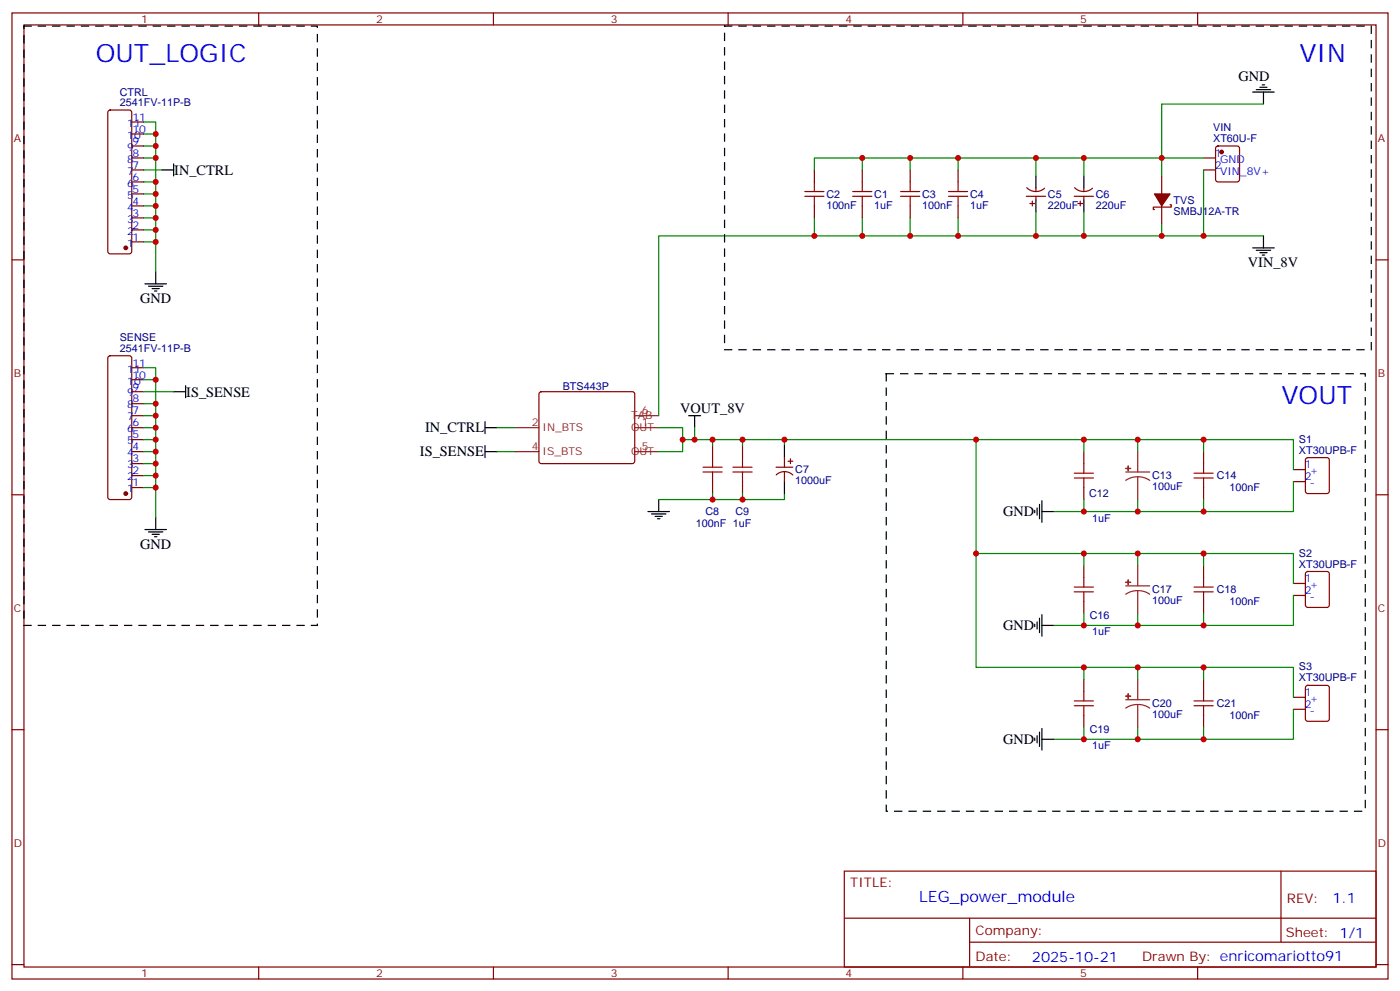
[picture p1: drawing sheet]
<svg xmlns="http://www.w3.org/2000/svg" width="412mm" height="292mm" viewBox="0 0 412 292" stroke-linecap="round" stroke-linejoin="round" font-family="sans-serif">
<g fill="none" stroke="#870000" stroke-width=".35">
<path d="M3.5 3.8h405.4v284.3h-405.4zM7.1 7.3h398.2v277.3h-398.2zM76.2 3.8v3.5M145.3 3.8v3.5M214.5 3.8v3.5M283.6 3.8v3.5M352.8 3.8v3.5M32 32.6l.5-.2h5.6l.5 .2 .2 .5v40.9l-.2 .5-.5 .2h-5.6l-.5-.2-.3-.5v-40.9zM38.8 39.4h3.5M38.8 35.9h3.5M38.8 46.5h3.5M38.8 50h3.5"/>
<path d="M38.8 57.1h3.5M38.8 53.6h3.5M38.8 43h3.5M239.9 50v3.6M254 50v3.6M268.1 50v3.6M282.2 50v3.6M302.3 57.8h5.7M302.4 55.2a3.8 3.8 0 0 0 5.3 .2M303.4 59.9h1.4M304.1 59.2v1.4M305.2 55.3v1.1"/>
<path d="M305.2 57.8v1M316.4 57.8h5.7M316.6 55.2a3.8 3.8 0 0 0 5.2 .2M317.5 59.9h1.4M318.2 59.2v1.4M319.3 55.3v1.1M319.3 57.8v1M342.2 51.8v5.3M354.5 46.5h3.6M354.5 50h3.6M358.3 43.2l.5-.2h5.6l.7 .4v9.4l-.4 .7-5.9 .1-.7-.5v-9.4zM3.5 76.5h3.6"/>
<path d="M38.8 71.2h3.5M38.8 67.7h3.5M38.8 64.1h3.5M38.8 60.6h3.5M239.9 60.6v3.5M254 60.6v3.5M268.1 60.6v3.5M282.2 60.6v3.5M342.2 60.6v5.3M344.7 60.3h.3v.7h-5.3v.7h.4M405.3 76.5h3.6M32 104.9l.5-.2h5.6l.5 .2 .2 .5v40.9l-.2 .5-.5 .2h-5.6l-.5-.2-.3-.5v-40.9z"/>
<path d="M38.8 118.8h3.5M38.8 115.3h3.5M38.8 111.8h3.5M38.8 108.2h3.5M159 115.5l.5-.2h26.8l.5 .2 .2 .5-.1 20-.6 .5-27.1-.1-.5-.7v-19.7zM38.8 140h3.5M38.8 136.5h3.5M38.8 132.9h3.5M38.8 129.4h3.5M38.8 125.9h3.5M38.8 122.3h3.5M209.9 131.2v3.5"/>
<path d="M218.7 131.2v3.5M228.6 137.5h4.9M228.6 139.8a3.5 3.5 0 0 1 4.9 0M231.1 134.7v2.8M231.1 138.9v2.8M232.1 135.7h1.4M232.8 135v1.5M319.3 132.9v3.6M354.5 132.9v3.6M381 138.2h3.5M384.8 134.9l.4-.2h5.7l.6 .4 .1 9.5-.5 .6-5.9 .1-.6-.5-.1-9.4zM3.5 145.6h3.6"/>
<path d="M38.8 143.5h3.5M209.9 141.7v3.6M218.7 141.7v3.6M319.3 143.5v3.5M354.5 143.5v3.5M381 141.7h3.5M405.3 145.6h3.6M319.3 166.4v3.6M319.3 177v3.6M354.5 166.4v3.6M354.5 177v3.6M381 171.7h3.5"/>
<path d="M381 175.3h3.5M384.8 168.4l.4-.2h5.7l.6 .4 .1 9.5-.5 .6-5.9 .1-.6-.5-.1-9.4zM319.3 200v3.5M354.5 200v3.5M3.5 214.8h3.6M319.3 210.5v3.6M354.5 210.5v3.6M381 205.2h3.5M381 208.8h3.5M384.8 201.9l.4-.2h5.7l.6 .4 .1 9.5-.5 .6-5.9 .1-.6-.5-.1-9.4zM405.3 214.8h3.6M248.7 256.4h156.6v28.2h-156.6z"/>
<path d="M377.3 256.4v20.9M248.7 270.2h156.5M285.6 277.3h119.6M285.6 270.2v14.2M3.5 283.9h3.6M76.2 284.6v3.5M145.3 284.6v3.5M214.5 284.6v3.5M283.6 284.6v3.5M352.8 284.6v3.5M405.3 283.9h3.6"/>
</g>
<g fill="none" stroke="#8c2424" stroke-width=".35">
<path d="M151.7 125.9h7M151.7 132.9h7M187 125.9h7M187 132.9h7M187 122.3h7M331.6 138.9h7.1M335.1 132.9v6M335.1 140.3l1.9 .3 1.7 .8M335.1 140.3l-1.8 .3-1.7 .8M335.1 140.3v6.7M331.6 172.4h7.1M335.1 173.8l1.9 .3 1.7 .8"/>
<path d="M335.1 173.8l-1.8 .3-1.7 .8M335.1 166.4v6M335.1 173.8v6.8M335.1 200v6M331.6 206h7.1M335.1 207.4l1.9 .2 1.7 .8M335.1 207.4l-1.8 .2-1.7 .8M335.1 207.4v6.7"/>
</g>
<g fill="none" stroke="#008700" stroke-width=".35">
<path d="M42.3 35.9h3.6v44.1M42.3 39.4h3.6M372.2 30.6h-30v21.2M42.3 50h5.3M42.3 43h3.6M42.3 46.5h3.6M42.3 53.6h3.6M42.3 57.1h3.6M254 46.5v3.5M268.1 46.5h-28.2v3.5M282.2 46.5v3.5M305.2 46.5v5.3"/>
<path d="M319.3 46.5v5.3M354.5 46.5h-86.4v3.5M354.5 50v19.4h-12.3M42.3 60.6h3.6M42.3 64.1h3.6M42.3 67.7h3.6M42.3 71.2h3.6M239.9 64.1v5.3h28.2M239.9 69.4h-45.9v52.9M254 64.1v5.3M268.1 64.1v5.3h51.2M282.2 64.1v5.3"/>
<path d="M305.2 62.4v7M319.3 62.4v7h22.9v-3.5M354.5 69.4h17.7M42.3 108.2h3.6v44.1M42.3 115.3h8.9M42.3 111.8h3.6M42.3 118.8h3.6M42.3 132.9h3.6M42.3 122.3h3.6M42.3 125.9h3.6M42.3 129.4h3.6M42.3 136.5h3.6"/>
<path d="M42.3 140h3.6M146.4 132.9h5.3M146.4 125.9h5.3M194 125.9h7.1v7h-7.1M201.1 129.4h179.9v8.8M204.6 125.9v3.5M209.9 129.4v1.8M218.7 129.4v1.8M231.1 129.4v1.8M287.5 129.4v33.5h93.5v8.8M319.3 129.4v3.5M335.1 129.4v3.5"/>
<path d="M354.5 129.4v3.5M42.3 143.5h3.6M209.9 145.3v1.7h-15.9M218.7 145.3v1.7M231.1 145.3v1.7h-21.2M319.3 147v3.6M335.1 147v3.6M354.5 147v3.6M381 141.7v8.9h-70.6M287.5 162.9v33.5h93.5v8.8M319.3 162.9v3.5M335.1 162.9v3.5"/>
<path d="M354.5 162.9v3.5M381 175.3v8.8h-70.6M319.3 180.6v3.5M319.3 196.4v3.6M335.1 180.6v3.5M335.1 196.4v3.6M354.5 180.6v3.5M354.5 196.4v3.6M319.3 214.1v3.5M335.1 214.1v3.5M354.5 214.1v3.5M381 208.8v8.8h-70.6"/>
</g>
<g fill="none" stroke="#a10000" stroke-width=".35">
<path d="M237.1 56.4h5.6M237.1 57.8h5.6M239.9 53.6v2.8M239.9 57.8v2.8M251.2 56.4h5.6M251.2 57.8h5.6M254 53.6v2.8M254 57.8v2.8M265.3 56.4h5.6M265.3 57.8h5.6M268.1 53.6v2.8M268.1 57.8v2.8"/>
<path d="M279.4 56.4h5.6M279.4 57.8h5.6M282.2 53.6v2.8M282.2 57.8v2.8M207.1 137.5h5.6M207.1 138.9h5.6M209.9 134.7v2.8M209.9 138.9v2.8M215.9 137.5h5.6M215.9 138.9h5.6M218.7 134.7v2.8M218.7 138.9v2.8"/>
<path d="M316.4 139.3h5.7M319.3 136.5v2.8M351.7 139.3h5.7M354.5 136.5v2.8M316.4 140.7h5.7M319.3 140.7v2.8M351.7 140.7h5.7M354.5 140.7v2.8M316.4 172.8h5.7M316.4 174.2h5.7M319.3 170v2.8M319.3 174.2v2.8"/>
<path d="M351.7 172.8h5.7M351.7 174.2h5.7M354.5 170v2.8M354.5 174.2v2.8M316.4 206.3h5.7M316.4 207.7h5.7M319.3 203.5v2.8M319.3 207.7v2.8M351.7 206.3h5.7M351.7 207.7h5.7M354.5 203.5v2.8M354.5 207.7v2.8"/>
</g>
<g fill="#870000" stroke="#870000" stroke-width=".35">
<path d="M340.1 57.1h4.6l-2.5 3.5z"/>
<circle cx="359.8" cy="44.7" r=".53"/>
<circle cx="37" cy="73" r=".53"/>
<circle cx="37" cy="145.3" r=".53"/>
</g>
<g fill="none" stroke="#000" stroke-width=".35">
<path d="M369 27.1h6.4M370.1 26.4h4.2M371.1 25.7h2.1M371.8 25h.7M372.2 27.1v3.5M47.6 50h3.6M51.2 48.3v3.5M305.2 51.8v3.5M305.2 58.8v3.6M319.3 51.8v3.5M319.3 58.8v3.6M369 73h6.4"/>
<path d="M370.1 73.7h4.2M371.1 74.4h2.1M371.8 75.1h.7M372.2 69.4v3.6M42.7 83.5h6.3M43.7 84.2h4.3M44.8 84.9h2.1M45.5 85.7h.7M45.9 80v3.5M51.2 115.3h3.5M54.7 113.5v3.6M142.9 132.9h3.5"/>
<path d="M142.9 124.1v3.5M142.9 131.2v3.5M142.9 125.9h3.5M202.8 122.3h3.6M204.6 122.3v3.6M231.1 131.2v3.5M42.7 155.9h6.3M43.7 156.6h4.3M44.8 157.3h2.1M45.5 158h.7M45.9 152.3v3.6M190.9 150.6h6.3"/>
<path d="M191.9 151.3h4.2M193 152h2.1M193.7 152.7h.7M194 147v3.6M231.1 141.7v3.6M304.8 150.2v.7M305.5 149.5v2.1M306.2 148.4v4.3M306.9 150.6h3.5M306.9 147.4v6.3M304.8 183.7v.7M305.5 183v2.1"/>
<path d="M306.2 182v4.2M306.9 180.9v6.4M306.9 184.1h3.5M304.8 217.2v.7M305.5 216.5v2.2M306.2 215.5v4.2M306.9 214.4v6.4M306.9 217.6h3.5"/>
</g>
<g fill="#8c2424" stroke="#8c2424" stroke-width=".35">
<path d="M331.6 137.9h1.4z"/>
<path d="M332.3 137.2l.1 1.4z"/>
<path d="M331.6 171.4h1.4z"/>
<path d="M332.3 170.7l.1 1.4z"/>
<path d="M331.6 204.9h1.4z"/>
<path d="M332.3 204.2l.1 1.4z"/>
</g>
<path d="M7.1 7.7h86.4v176.4h-86.4zM213.4 7.7h190.5v95.2h-190.5zM261.1 110h141.1v128.8h-141.1z" fill="none" stroke="#000" stroke-width=".35" stroke-dasharray="2.1 2.1"/>
<g fill="#c00">
<circle cx="335.1" cy="150.6" r=".88"/>
<circle cx="354.5" cy="150.6" r=".88"/>
<circle cx="335.1" cy="129.4" r=".88"/>
<circle cx="354.5" cy="129.4" r=".88"/>
<circle cx="335.1" cy="184.1" r=".88"/>
<circle cx="354.5" cy="184.1" r=".88"/>
<circle cx="319.3" cy="129.4" r=".88"/>
<circle cx="319.3" cy="150.6" r=".88"/>
<circle cx="319.3" cy="184.1" r=".88"/>
<circle cx="319.3" cy="69.4" r=".88"/>
<circle cx="305.2" cy="69.4" r=".88"/>
<circle cx="282.2" cy="69.4" r=".88"/>
<circle cx="319.3" cy="46.5" r=".88"/>
<circle cx="305.2" cy="46.5" r=".88"/>
<circle cx="282.2" cy="46.5" r=".88"/>
<circle cx="342.2" cy="69.4" r=".88"/>
<circle cx="342.2" cy="46.5" r=".88"/>
<circle cx="354.5" cy="69.4" r=".88"/>
<circle cx="201.1" cy="129.4" r=".88"/>
<circle cx="204.6" cy="129.4" r=".88"/>
<circle cx="209.9" cy="129.4" r=".88"/>
<circle cx="218.7" cy="129.4" r=".88"/>
<circle cx="231.1" cy="129.4" r=".88"/>
<circle cx="209.9" cy="147" r=".88"/>
<circle cx="218.7" cy="147" r=".88"/>
<circle cx="335.1" cy="217.6" r=".88"/>
<circle cx="354.5" cy="217.6" r=".88"/>
<circle cx="319.3" cy="217.6" r=".88"/>
<circle cx="287.5" cy="129.4" r=".88"/>
<circle cx="335.1" cy="162.9" r=".88"/>
<circle cx="354.5" cy="162.9" r=".88"/>
<circle cx="319.3" cy="162.9" r=".88"/>
<circle cx="287.5" cy="162.9" r=".88"/>
<circle cx="335.1" cy="196.4" r=".88"/>
<circle cx="354.5" cy="196.4" r=".88"/>
<circle cx="319.3" cy="196.4" r=".88"/>
<circle cx="45.9" cy="39.4" r=".88"/>
<circle cx="45.9" cy="43" r=".88"/>
<circle cx="45.9" cy="46.5" r=".88"/>
<circle cx="45.9" cy="53.6" r=".88"/>
<circle cx="45.9" cy="57.1" r=".88"/>
<circle cx="45.9" cy="60.6" r=".88"/>
<circle cx="45.9" cy="64.1" r=".88"/>
<circle cx="45.9" cy="67.7" r=".88"/>
<circle cx="45.9" cy="71.2" r=".88"/>
<circle cx="45.9" cy="111.8" r=".88"/>
<circle cx="45.9" cy="118.8" r=".88"/>
<circle cx="45.9" cy="122.3" r=".88"/>
<circle cx="45.9" cy="125.9" r=".88"/>
<circle cx="45.9" cy="129.4" r=".88"/>
<circle cx="45.9" cy="132.9" r=".88"/>
<circle cx="45.9" cy="136.5" r=".88"/>
<circle cx="45.9" cy="140" r=".88"/>
<circle cx="45.9" cy="143.5" r=".88"/>
<circle cx="268.1" cy="46.5" r=".88"/>
<circle cx="254" cy="46.5" r=".88"/>
<circle cx="254" cy="69.4" r=".88"/>
<circle cx="268.1" cy="69.4" r=".88"/>
<circle cx="239.9" cy="69.4" r=".88"/>
</g>
<g font-size="7.4" fill="#00f">
<text x="28.2" y="18.3">OUT_LOGIC</text>
<text x="382.8" y="18.3">VIN</text>
<text x="377.5" y="118.8">VOUT</text>
</g>
<text font-size="4.6" fill="#00f" x="270.8" y="265.4">LEG_power_module</text>
<g font-size="4.2">
<text x="364.8" y="23.9">GND</text>
<text x="51.3" y="51.5">IN_CTRL</text>
<text x="367.6" y="78.6">VIN_8V</text>
<text x="41.3" y="89.2">GND</text>
<text x="54.9" y="116.7">IS_SENSE</text>
<text x="200.4" y="121.6">VOUT_8V</text>
<text x="125.2" y="127.3">IN_CTRL</text>
<text x="123.7" y="134.3">IS_SENSE</text>
<text x="295.5" y="152">GND</text>
<text x="41.3" y="161.5">GND</text>
<text x="295.5" y="185.5">GND</text>
<text x="295.5" y="219">GND</text>
</g>
<g font-size="4.2" fill="#00f">
<text x="392.5" y="265.7">1.1</text>
<text x="304" y="283">2025-10-21</text>
</g>
<g font-size="3.9" fill="#800">
<text x="250.5" y="261">TITLE:</text>
<text x="379.1" y="265.7">REV:</text>
<text x="287.4" y="275.2">Company:</text>
<text x="378.7" y="275.8">Sheet: 1/1</text>
<text x="287.4" y="282.9">Date:</text>
<text x="336.4" y="282.9">Drawn By: enricomariotto91</text>
</g>
<g font-size="3.2" fill="#800">
<text x="41.6" y="6.8">1</text>
<text x="110.8" y="6.8">2</text>
<text x="179.9" y="6.8">3</text>
<text x="249.1" y="6.8">4</text>
<text x="318.2" y="6.8">5</text>
<text x="4.1" y="41.9">A</text>
<text x="405.9" y="41.9">A</text>
<text x="4.1" y="111.1">B</text>
<text x="405.9" y="111.1">B</text>
<text x="4.1" y="180.2">C</text>
<text x="405.9" y="180.2">C</text>
<text x="4.1" y="249.3">D</text>
<text x="405.9" y="249.3">D</text>
<text x="41.6" y="287.6">1</text>
<text x="110.8" y="287.6">2</text>
<text x="179.9" y="287.6">3</text>
<text x="249.1" y="287.6">4</text>
<text x="318.2" y="287.6">5</text>
</g>
<g font-size="3.2" fill="#000080">
<text x="35.3" y="28.2">CTRL</text>
<text x="35.3" y="31.3">2541FV-11P-B</text>
<text x="357.4" y="41.8">XT60U-F</text>
<text x="357.4" y="38.6">VIN</text>
<text x="243.4" y="58.2">C2</text>
<text x="257.5" y="58.2">C1</text>
<text x="271.6" y="58.2">C3</text>
<text x="285.8" y="58.2">C4</text>
<text x="308.7" y="58.2">C5</text>
<text x="322.8" y="58.2">C6</text>
<text x="243.4" y="61.4">100nF</text>
<text x="257.5" y="61.4">1uF</text>
<text x="271.6" y="61.4">100nF</text>
<text x="285.8" y="61.4">1uF</text>
<text x="308.7" y="61.4">220uF</text>
<text x="322.8" y="61.4">220uF</text>
<text x="345.7" y="63.1">SMBJ12A-TR</text>
<text x="345.7" y="60">TVS</text>
<text x="35.3" y="100.5">SENSE</text>
<text x="35.3" y="103.6">2541FV-11P-B</text>
<text x="165.8" y="114.7">BTS443P</text>
<text x="382.6" y="130.3">S1</text>
<text x="382.6" y="133.5">XT30UPB-F</text>
<text x="234.3" y="142.5">1000uF</text>
<text x="234.3" y="139.3">C7</text>
<text x="339.4" y="141.1">C13</text>
<text x="358.4" y="141.1">C14</text>
<text x="320.8" y="146.3">C12</text>
<text x="339.4" y="144.3">100uF</text>
<text x="362.2" y="144.6">100nF</text>
<text x="205" y="155.1">100nF 1uF</text>
<text x="207.8" y="151.7">C8</text>
<text x="216.6" y="151.7">C9</text>
<text x="321.7" y="153.5">1uF</text>
<text x="382.6" y="167">XT30UPB-F</text>
<text x="382.6" y="163.8">S2</text>
<text x="339.4" y="177.9">100uF</text>
<text x="339.4" y="174.6">C17</text>
<text x="358.4" y="174.6">C18</text>
<text x="362.2" y="178.1">100nF</text>
<text x="321" y="182.3">C16</text>
<text x="321.7" y="187">1uF</text>
<text x="382.6" y="197.3">S3</text>
<text x="382.6" y="200.6">XT30UPB-F</text>
<text x="339.4" y="208.1">C20</text>
<text x="358.4" y="208.1">C21</text>
<text x="321" y="215.8">C19</text>
<text x="339.4" y="211.4">100uF</text>
<text x="362.2" y="211.7">100nF</text>
<text x="321.7" y="220.5">1uF</text>
</g>
<g font-size="3.2" fill="#00f">
<text x="39" y="35.6">11</text>
<text x="37.5" y="40.9">10</text>
<text x="37.5" y="37.3">11</text>
<text x="39" y="39.1">10</text>
<text x="37.5" y="47.9">8</text>
<text x="37.5" y="44.4">9</text>
<text x="39" y="46.1">8</text>
<text x="39" y="42.6">9</text>
<text x="357.9" y="46.1">1</text>
<text x="359.4" y="47.9">GND</text>
<text x="37.5" y="51.4">7</text>
<text x="39" y="53.2">6</text>
<text x="39" y="49.7">7</text>
<text x="357.9" y="49.7">2</text>
<text x="359.4" y="51.4">VIN_8V+</text>
<text x="37.5" y="58.5">5</text>
<text x="37.5" y="55">6</text>
<text x="39" y="56.7">5</text>
<text x="37.5" y="65.5">3</text>
<text x="37.5" y="62">4</text>
<text x="39" y="63.8">3</text>
<text x="39" y="60.3">4</text>
<text x="37.5" y="69.1">2</text>
<text x="39" y="70.8">1</text>
<text x="39" y="67.3">2</text>
<text x="37.5" y="72.6">1</text>
<text x="39" y="107.9">11</text>
<text x="37.5" y="113.2">10</text>
<text x="37.5" y="109.6">11</text>
<text x="39" y="111.4">10</text>
<text x="37.5" y="116.7">9</text>
<text x="39" y="118.5">8</text>
<text x="39" y="114.9">9</text>
<text x="37.5" y="123.8">7</text>
<text x="37.5" y="120.2">8</text>
<text x="39" y="125.5">6</text>
<text x="39" y="122">7</text>
<text x="37.5" y="130.8">5</text>
<text x="37.5" y="127.3">6</text>
<text x="39" y="129">5</text>
<text x="37.5" y="137.9">3</text>
<text x="37.5" y="134.3">4</text>
<text x="39" y="136.1">3</text>
<text x="39" y="132.6">4</text>
<text x="384.4" y="137.9">1</text>
<text x="37.5" y="141.4">2</text>
<text x="39" y="143.2">1</text>
<text x="39" y="139.6">2</text>
<text x="384.4" y="141.4">2</text>
<text x="385.8" y="139.6">+</text>
<text x="385.8" y="143.2">-</text>
<text x="37.5" y="144.9">1</text>
<text x="384.4" y="171.4">1</text>
<text x="385.8" y="173.1">+</text>
<text x="384.4" y="174.9">2</text>
<text x="385.8" y="176.7">-</text>
<text x="384.4" y="204.9">1</text>
<text x="384.4" y="208.4">2</text>
<text x="385.8" y="206.7">+</text>
<text x="385.8" y="210.2">-</text>
</g>
<g font-size="3.2" fill="#8d2323">
<text x="156.6" y="125.5">2</text>
<text x="185.9" y="123.4">TAB</text>
<text x="189.1" y="125.5">1</text>
<text x="189.1" y="122">6</text>
<text x="159.8" y="126.9">IN_BTS</text>
<text x="185.9" y="126.9">OUT</text>
<text x="156.6" y="132.6">4</text>
<text x="159.8" y="134">IS_BTS</text>
<text x="185.9" y="134">OUT</text>
<text x="189.1" y="132.6">5</text>
</g>
</svg>
